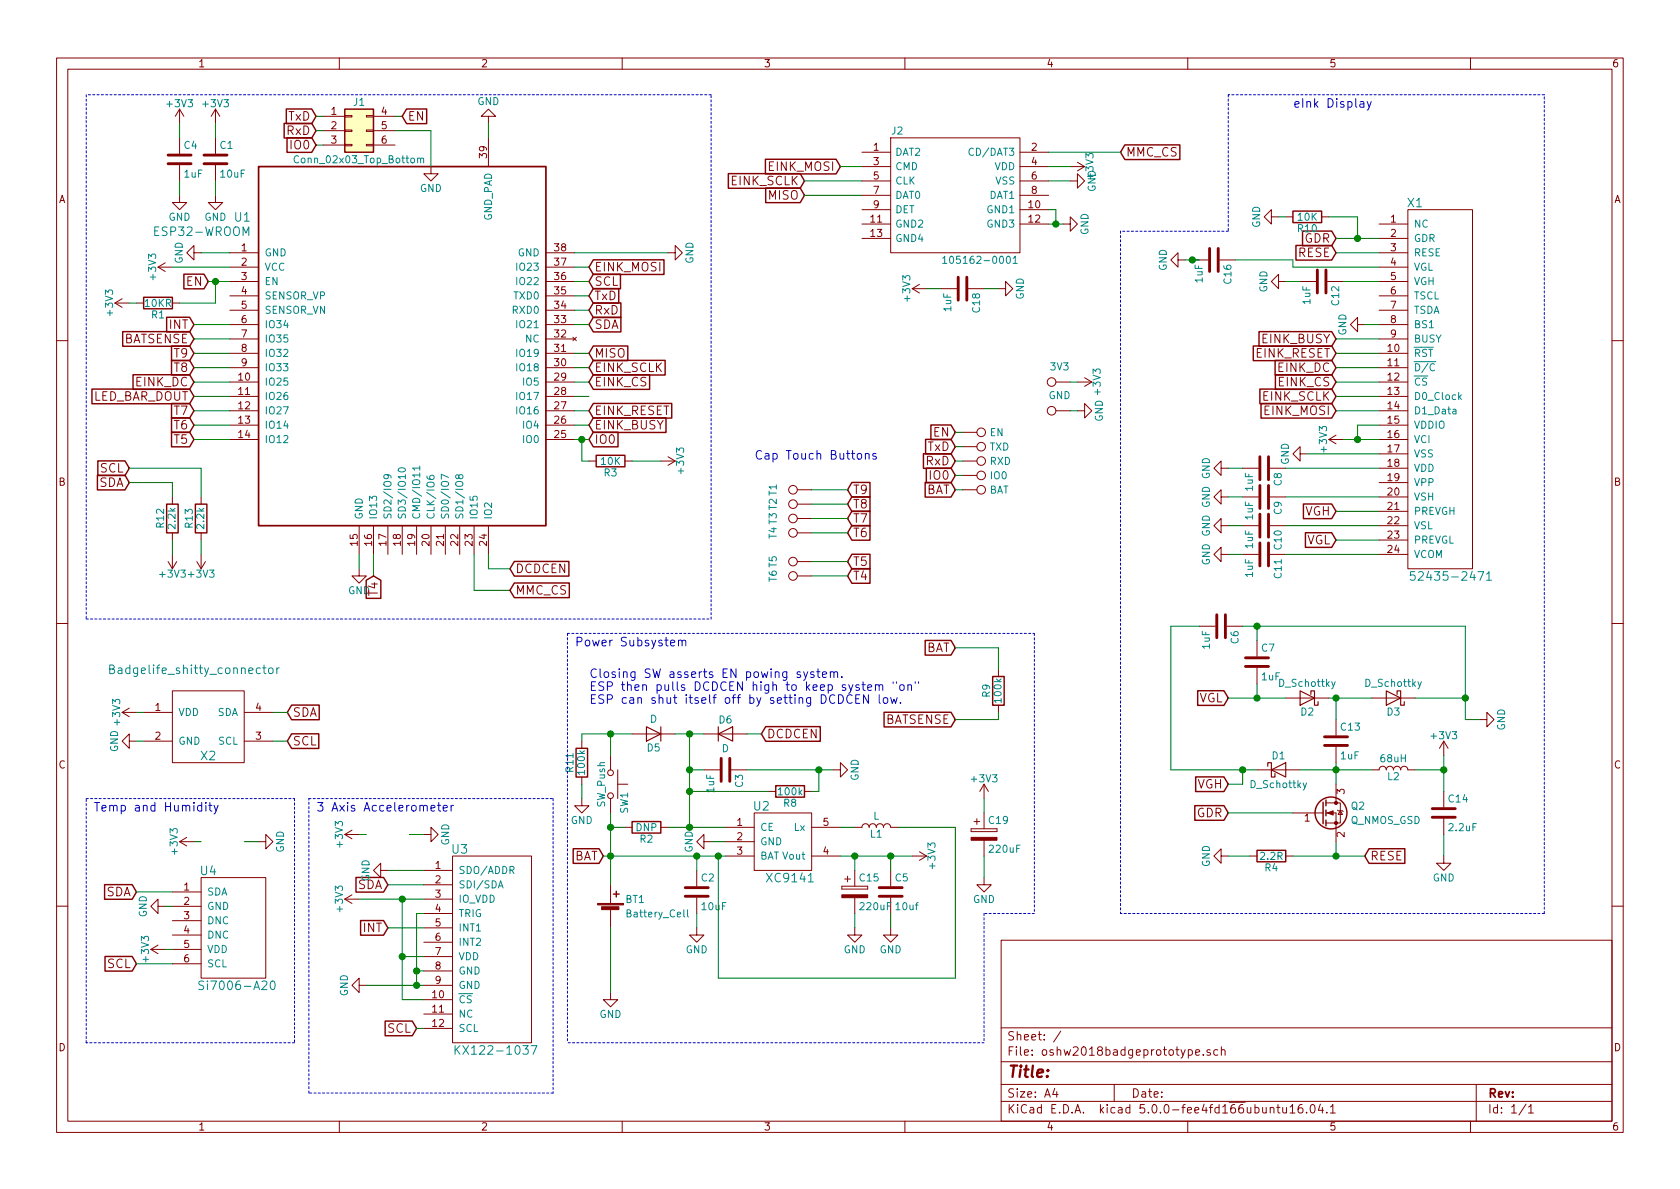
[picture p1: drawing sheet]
<svg xmlns="http://www.w3.org/2000/svg" width="297mm" height="210mm" viewBox="0 0 297 210" stroke-linecap="round" stroke-linejoin="round" font-family="sans-serif">
<g fill="none" stroke="#840000" stroke-width=".18">
<path d="M10 10.3h277v189.9h-277zM12 12.2h273v186.1h-273zM31.7 19.3v2.5M31.7 19.3l-.7 1.3M31.7 19.3l.8 1.3M38.1 19.3v2.5M38.1 19.3l-.8 1.3M38.1 19.3l.8 1.3M60 10.3v1.9M110 10.3v1.9M160 10.3v1.9M210 10.3v1.9"/>
<path d="M260 10.3v1.9M31.7 34.5v1.3h1.3l-1.3 1.3-1.2-1.3h1.2M31.7 24.4v2.8M31.7 29.2v2.8M38.1 34.5v1.3h1.3l-1.3 1.3-1.3-1.3h1.3M38.1 24.4v2.8M38.1 29.2v2.8M57.1 20.6h3.9M57.1 23.1h3.9M57.1 25.6h3.9M61 25.5h1.2v.3h-1.2zM61 23h1.2v.2h-1.2z"/>
<path d="M61 20.4h1.2v.3h-1.2zM64.8 25.5h1.2v.3h-1.2zM64.8 23h1.2v.2h-1.2zM64.8 20.4h1.2v.3h-1.2zM66 20.6h3.8M66 23.1h3.8M66 25.6h3.8M76.2 29.5v1.2h1.3l-1.3 1.3-1.3-1.3h1.3M86.4 20.6h1.2l-1.2-1.3-1.3 1.3h1.3v1.2M86.4 24.4v5.1M152.4 39.6h5.1M152.4 26.9h5.1"/>
<path d="M152.4 37.1h5.1M152.4 29.5h5.1M152.4 32h5.1M152.4 34.5h5.1M157.5 24.4h22.8v20.3h-22.8zM180.3 39.6h5.1M180.3 26.9h5.1M180.3 37.1h5.1M180.3 29.5h5.1M180.3 32h5.1M180.3 34.5h5.1M188 39.6h1.2v-1.3l1.3 1.3-1.3 1.3v-1.3"/>
<path d="M189.2 32h1.3v-1.3l1.3 1.3-1.3 1.3v-1.3M189.2 29.5h2.6M190.5 28.7l1.3 .8M191.8 29.5l-1.3 .7M224.8 38.3v-1.2l-1.3 1.2 1.3 1.3v-1.3h1.3M227.3 38.3h1.3M233.7 38.3h1.2M243.8 39.6h5.1M248.9 37.1h11.4v63.5h-11.4zM20.3 53.6h2.6M20.3 53.6l1.3 .8M21.6 52.8l-1.3 .8"/>
<path d="M24.1 53.6h1.3M27.9 47.2h2.6M27.9 47.2l1.3 .8M29.2 46.5l-1.3 .7M30.5 53.6h1.2M34.3 44.7v-1.3l-1.3 1.3 1.3 1.3v-1.3h1.3M40.6 44.7h5.1M40.6 47.2h5.1M40.6 49.8h5.1M40.6 59.9h5.1M40.6 57.4h5.1M40.6 54.9h5.1"/>
<path d="M40.6 52.3h5.1M96.5 44.7h5.1M96.5 47.2h5.1M96.5 49.8h5.1M96.5 59.9h5.1M96.5 57.4h5.1M96.5 54.9h5.1M96.5 52.3h5.1M101.3 59.6l.6 .6M101.9 59.6l-.6 .6M118.1 44.7h1.3v-1.3l1.2 1.3-1.2 1.3v-1.3M152.4 42.2h5.1"/>
<path d="M161.3 51h2.5M161.3 51l1.3 .8M162.6 50.3l-1.3 .7M166.4 51h2.8M171.2 51h2.8M176.5 51h1.3v-1.2l1.3 1.2-1.3 1.3v-1.3M208.3 46v-1.3l-1.3 1.3 1.3 1.2v-1.2h1.2M210.8 46h2.8M215.6 46h2.8M226.1 49.8v-1.3l-1.3 1.3 1.3 1.2v-1.2h1.2M229.9 49.8h2.8M234.7 49.8h2.8"/>
<path d="M240 57.4v-1.3l-1.2 1.3 1.2 1.3v-1.3h1.3M243.8 44.7h5.1M243.8 47.2h5.1M243.8 49.8h5.1M243.8 59.9h5.1M243.8 57.4h5.1M243.8 54.9h5.1M243.8 52.3h5.1M243.8 42.2h5.1M10 60.2h2M40.6 67.6h5.1M40.6 70.1h5.1"/>
<path d="M40.6 72.6h5.1M40.6 75.2h5.1M40.6 77.7h5.1M40.6 65h5.1M40.6 62.5h5.1M96.5 67.6h5.1M96.5 70.1h5.1M96.5 72.6h5.1M96.5 75.2h5.1M96.5 77.7h5.1M96.5 65h5.1M96.5 62.5h5.1"/>
<path d="M170.2 76.4h2.5M170.2 79h2.5M186.7 67.6h2.5M186.7 72.6h2.5M190.5 72.6h1.3v-1.2l1.2 1.2-1.2 1.3v-1.3M190.5 67.6h2.5M191.8 66.8l1.2 .8M193 67.6l-1.2 .7M234.9 77.7h2.6M234.9 77.7l1.3 .8M236.2 77l-1.3 .7M243.8 67.6h5.1"/>
<path d="M243.8 70.1h5.1M243.8 72.6h5.1M243.8 75.2h5.1M243.8 77.7h5.1M243.8 65h5.1M243.8 62.5h5.1M285 60.2h2M29.7 99.3l.8 1.3M30.5 87.9v1.2M30.5 94.2v1.3M30.5 98v2.6M31.2 99.3l-.7 1.3"/>
<path d="M34.8 99.3l.8 1.3M35.6 87.9v1.2M35.6 94.2v1.3M35.6 98v2.6M36.3 99.3l-.7 1.3M63.5 93v5M66 93v5M68.6 93v5M71.1 93v5M73.7 93v5M76.2 93v5M78.7 93v5"/>
<path d="M81.3 93v5M83.8 93v5M86.4 93v5M104.1 81.5h1.3M110.5 81.5h1.3M116.8 81.5h2.6M118.1 80.8l1.3 .7M119.4 81.5l-1.3 .8M141 86.6h2.5M141 89.1h2.5M141 94.2h2.5M141 99.3h2.5"/>
<path d="M141 91.7h2.5M170.2 81.5h2.5M170.2 86.6h2.5M170.2 84.1h2.5M215.9 82.8v-1.3l-1.3 1.3 1.3 1.3v-1.3h1.3M215.9 87.9v-1.3l-1.3 1.3 1.3 1.2v-1.2h1.3M215.9 93v-1.3l-1.3 1.3 1.3 1.2v-1.2h1.3M215.9 98v-1.2l-1.3 1.2 1.3 1.3v-1.3h1.3M219.7 82.8h2.8M219.7 87.9h2.8M219.7 93h2.8M219.7 98h2.8"/>
<path d="M224.5 82.8h2.8M224.5 87.9h2.8M224.5 93h2.8M224.5 98h2.8M229.9 80.3v-1.3l-1.3 1.3 1.3 1.2v-1.2h1.2M243.8 80.3h5.1M243.8 82.8h5.1M243.8 85.3h5.1M243.8 87.9h5.1M243.8 90.4h5.1M243.8 93h5.1M243.8 95.5h5.1"/>
<path d="M243.8 98h5.1M10 110.3h2M63.5 100.6v1.2h1.3l-1.3 1.3-1.3-1.3h1.3M141 101.8h2.5M176.5 118.4v1.2M212.1 110.7h2.8M216.9 110.7h2.8M222.2 113.3v2.8M222.2 118.1v2.8M285 110.3h2M21.6 126h2.5M21.6 126l1.3 .7"/>
<path d="M22.9 131.1v-1.3l-1.3 1.3 1.3 1.2v-1.2h1.2M22.9 125.2l-1.3 .8M25.4 126h5.1M25.4 131.1h5.1M30.5 122.2h12.7v12.7h-12.7zM43.2 126h5.1M43.2 131.1h5.1M102.9 131.1v1.2M102.9 137.4v1.3M107.9 133.6v2.5M109.2 138.7h1.8M109.2 136.1v5.1"/>
<path d="M111.8 129.8h7.6M124.5 136.1h2.8M124.5 129.8h7.6M129.3 136.1h2.8M135.9 139.9h1.3M142.2 139.9h1.3M147.3 136.1h1.3v-1.2l1.3 1.2-1.3 1.3v-1.3M174 138.7v2.5M174 138.7l-.8 1.2M174 138.7l.8 1.2M176.5 124.7v1.3M222.2 136.1h7.7"/>
<path d="M227.3 123.4h7.6M236.2 127.2v2.8M236.2 132.1v2.8M236.2 138.7v3.3M242.6 136.1h1.2a.63 .63 0 0 1 .7-.6 .63 .63 0 0 1 .6 .6 .63 .63 0 0 1 .6-.6 .63 .63 0 0 1 .7 .6 .63 .63 0 0 1 .6-.6 .63 .63 0 0 1 .6 .6 .63 .63 0 0 1 .7-.6 .63 .63 0 0 1 .6 .6h1.3M242.6 123.4h7.6M255.3 131.1v2.5M255.3 139.9v2.8M255.3 131.1l-.8 1.2M255.3 131.1l.7 1.2M261.6 127.2h1.3v-1.2l1.3 1.2-1.3 1.3v-1.3M30.5 157.7h5.1"/>
<path d="M31.7 148.8h2.6M31.7 148.8l1.3 .8M33 148.1l-1.3 .7M35.6 155.2h11.4v17.8h-11.4zM45.7 148.8h1.3v-1.2l1.3 1.2-1.3 1.3v-1.3M61 159h2.5M61 159l1.2 .8M61 147.6l1.2 .7M61 147.6h2.5M62.2 158.2l-1.2 .8M62.2 146.8l-1.2 .8M67.3 153.9v-1.3l-1.3 1.3 1.3 1.3v-1.3h1.3"/>
<path d="M74.9 147.6h1.3v-1.3l1.3 1.3-1.3 1.2v-1.2M74.9 153.9h5.1M74.9 156.5h5.1M74.9 159h5.1M80 151.4h14v33h-14zM102.9 141.2v1.3h1.2l-1.2 1.3-1.3-1.3h1.3M107.9 141.2v2.6M107.9 156.5v3.3M110.5 146.3h1.3M116.8 146.3h1.3M123.2 153.9v2.8M123.2 158.7v2.8"/>
<path d="M124.5 148.8v-1.2l-1.3 1.2 1.3 1.3v-1.3h1.2M128.3 146.3h5M128.3 148.8h5M128.3 151.4h5M133.3 143.8h10.2v10.1h-10.2zM143.5 146.3h5.1M143.5 151.4h5.1M148.8 156.7v.5zM148.8 157.2h4.6zM148.8 156.7h4.6zM149.4 155.4h1M149.9 154.9v1.1"/>
<path d="M151.1 146.3h1.3a.63 .63 0 0 1 .6-.6 .63 .63 0 0 1 .7 .6 .63 .63 0 0 1 .6-.6 .63 .63 0 0 1 .6 .6 .63 .63 0 0 1 .7-.6 .63 .63 0 0 1 .6 .6 .63 .63 0 0 1 .6-.6 .63 .63 0 0 1 .7 .6h1.2M151.1 153.9v2.8M151.1 158.7v2.8M153.4 156.7v.5zM157.5 153.9v2.8M157.5 158.7v2.8M161.3 151.4h2.5M162.6 150.6l1.2 .8M163.8 151.4l-1.2 .7M171.7 146.6v.5zM171.7 147.1h4.6zM171.7 146.6h4.6z"/>
<path d="M172.2 145.3h1M172.7 144.8v1M174 155.2v1.3h1.3l-1.3 1.2-1.3-1.2h1.3M174 143.8v2.8M174 148.6v2.8M176.3 146.6v.5zM215.9 151.4v-1.3l-1.3 1.3 1.3 1.2v-1.2h1.3M221 151.4h1.2M227.3 151.4h1.3M228.6 143.8h5.1M233.7 143.8h.2M234.4 143.8h1.8v5"/>
<path d="M234.4 142h1.8M236.2 142h.8v3.5h-2.6M236.5 143.3l.1 .1h.8l.1 .1M237 143.4l.4 .6h-.8zM255.3 151.4v1.2h1.2l-1.2 1.3-1.3-1.3h1.3M255.3 144.8v2.8M10 160.2h2M26.7 167.9h2.5M26.7 167.9l1.2 .8M27.9 160.3v-1.3l-1.2 1.3 1.2 1.2v-1.2h1.3M27.9 167.1l-1.2 .8M30.5 160.3h5.1"/>
<path d="M30.5 162.8h5.1M30.5 165.3h5.1M30.5 167.9h5.1M30.5 170.4h5.1M63.5 174.2v-1.2l-1.3 1.2 1.3 1.3v-1.3h1.3M74.9 176.8h5.1M74.9 179.3h5.1M74.9 161.5h5.1M74.9 164.1h5.1M74.9 166.6h5.1M74.9 169.2h5.1M74.9 171.7h5.1"/>
<path d="M74.9 174.2h5.1M107.9 175.5v1.3h1.3l-1.3 1.2-1.2-1.2h1.2M107.9 160.8v3.3M123.2 164.1v1.2h1.3l-1.3 1.3-1.3-1.3h1.3M151.1 164.1v1.2h1.3l-1.3 1.3-1.2-1.3h1.2M157.5 164.1v1.2h1.2l-1.2 1.3-1.3-1.3h1.3M177 166.3h108v32h-108zM285 160.2h2M60 198.3v1.9M74.9 181.9h5.1M110 198.3v1.9M160 198.3v1.9"/>
<path d="M177 194.8h108M177 191.8h108M177 187.8h108M177 181.8h108M186.5 192.5l-.4 1h1M186.8 193v1M187.6 182.3l-1.3 2M197 191.8v3M210 198.3v1.9M211.4 186.1l.7-.1-.1-.3-.4-.1-.2 .2 .1 .7h.5M212.8 186.5v.1M214 185.7a.37 .37 0 0 0-.6 .1l.1 .2 .5 .2v.1l-.2 .3-.4-.1"/>
<path d="M215.3 185.7l-.4-.1-.3 .3 .1 .6 .2 .1 .4-.1M216 185.7a.37 .37 0 0 1 .6 .1v.8M216 185.1v1.5M224.6 196l.1-.1a.37 .37 0 0 1 .5 .1v.8M225.7 195.8h.6M226 195.3v1.3l.3 .2M226.8 195.8v.8a.39 .39 0 0 0 .7 .1M227.5 195.8v1M228.1 195.8l.4-.5v1.5M228.1 196.8h.9M230.2 195.3a.59 .59 0 0 0-.7 .7l.1 .7 .2 .1 .5-.1 .1-.5-.2-.2-.4-.1-.3 .3M231 196.7v.1"/>
<path d="M231.8 195.5l.4-.2a.94 .94 0 0 1 0 1.5 .79 .79 0 0 1-.4-1.3zM233.5 195.2l-.4 1.1h.9M233.8 195.8v1M234.6 196.7v.1M235.2 195.8l.5-.5v1.5M235.2 196.8h.9M260 198.3v1.9M261 191.8v6.5M269.8 195.2l-1.2 2M270.3 195.8l.4-.5v1.5M270.3 196.8h.8"/>
<circle cx="173.5" cy="79" r=".76"/>
<circle cx="173.5" cy="76.4" r=".76"/>
<circle cx="185.9" cy="72.6" r=".76"/>
<circle cx="185.9" cy="67.6" r=".76"/>
<circle cx="140.2" cy="89.1" r=".76"/>
<circle cx="140.2" cy="86.6" r=".76"/>
<circle cx="140.2" cy="91.7" r=".76"/>
<circle cx="140.2" cy="94.2" r=".76"/>
<circle cx="140.2" cy="99.3" r=".76"/>
<circle cx="173.5" cy="86.6" r=".76"/>
<circle cx="173.5" cy="81.5" r=".76"/>
<circle cx="173.5" cy="84.1" r=".76"/>
<circle cx="140.2" cy="101.8" r=".76"/>
<circle cx="108" cy="136.6" r=".51"/>
<circle cx="108" cy="140.7" r=".51"/>
</g>
<path d="M45.7 29.5h50.8v63.5h-50.8z" fill="none" stroke="#840000" stroke-width=".3"/>
<g fill="none" stroke="#008484" stroke-width=".18">
<path d="M52.8 27.7a.6 .6 0 0 0-.8 .4 .6 .6 0 0 0 .6 .7l.2-.1M73.8 28.1l.2-.1h.3l.1 .8M73.8 28v.8M74.4 28.1l.1-.1h.4v.8M172.1 26.3a.6 .6 0 0 0-.8 .5 .6 .6 0 0 0 .6 .7l.2-.1M166.7 45.7l.3-.4v1.3M166.7 46.6h.7M179.1 45.7l.4-.4v1.3M179.1 46.6h.8M252.6 64h1.3M253.6 64.4a.6 .6 0 0 0-.8 .5 .6 .6 0 0 0 .6 .7l.2-.1M258 70.2l.4 .5"/>
<path d="M258.4 69.8l-.5 .5M68.4 83.9l.3 .3v.2l-.3 .3-.4-.1-.1-.2v-.2l.2-.3a.97 .97 0 0 1 1 .3v.3M70.5 82.9a.83 .83 0 0 1 1.2 .1 .67 .67 0 0 1-.7 .5 .67 .67 0 0 1-.6-.5zM74.2 82.8h-1.3l.4 .4M74.2 82.4v.8M75.5 84.2l.1 .4 .4 .2 .6-.1 .2-.2-.1-.3-.2-.2-.5 .2v.3l.2 .3M79.3 84.4l-1.3-.5v.8M81.1 84.2l.3-.3h.2l.2 .3v.3l-.4 .2-.2-.2-.2-.5h-.4v.4l.1 .2h.3l.1-.2M19.4 118.3h.5l.2-.1 .1-.3-.3-.3h-.5v1.5h.6l.3-.3a.41 .41 0 0 0-.4-.5M46.5 118.1h.5M46.7 117.6v1.3l.3 .2M47.5 118.2l.3-.1 .4 .1 .1 .6-.2 .2-.3 .1-.3-.1z"/>
<path d="M48.9 118.1v1M49.4 118.1l-.3 .1-.2 .2M250.1 101.1h-.7v.7l.2-.1h.5l.1 .2-.1 .6-.2 .1h-.3l-.2-.1M262.8 101.5l.5-.4v1.5M262.8 102.6h.9M231 138.4l-.4 1.2-.2 .1M236.1 120.5l-.5 1.2-.1 .1M251.3 120.5l-.4 1.2-.2 .1M88.1 157l.4-1.3 .5 1.3M88.2 156.7h.6M36 173.6l-.6-.1-.2 .1v.5l.7 .2 .1 .4-.3 .3-.5-.1M47.9 173.6l.4-.1a.97 .97 0 0 1 0 1.5 .84 .84 0 0 1-.4-1.4z"/>
<path d="M121.6 160.9v1.1l.1 .1M80.5 184.9v1.5M80.7 185.5l.6 .9M81.3 184.9l-.8 .9M93.9 184.9h1l-.6 1.5"/>
</g>
<g fill="none" stroke="#840000" stroke-width=".25">
<path d="M50.6 19.3h4.5l.8 1.3-.8 1.3h-4.5zM61 19.3h5v7.6h-5zM71.9 19.3h3.5v2.6h-3.5l-.8-1.3zM50.2 21.8h4.9l.8 1.3-.8 1.3h-4.9zM50.7 24.4h4.4l.8 1.2-.8 1.3h-4.4zM128.8 30.7h12.7l.7 1.3-.7 1.3h-12.7zM135.3 28.2h12.5l.8 1.3-.8 1.3h-12.5zM135.4 33.2h6.1l.7 1.3-.7 1.3h-6.1zM198.9 25.6h9.7v2.6h-9.7l-.8-1.3zM228.6 37.3h5.1v2.1h-5.1zM21.7 58.6h11.8l.8 1.3-.8 1.3h-11.8zM25.4 52.6h5.1v2h-5.1z"/>
<path d="M29.5 56.1h4l.8 1.3-.8 1.3h-4zM32.5 48.5h3.6l.7 1.3-.7 1.3h-3.6zM104.9 45.9h12.5v2.6h-12.5l-.8-1.3zM104.9 51h4.5v2.6h-4.5l-.8-1.3zM104.9 53.6h4.9v2.6h-4.9l-.8-1.3zM104.9 48.5h4.8v2.6h-4.8l-.8-1.3zM104.9 56.1h4.9v2.6h-4.9l-.8-1.3zM222.6 58.6h12.9l.7 1.3-.7 1.3h-12.9zM229.1 43.4h6.4l.7 1.3-.7 1.3h-6.4zM230.3 40.9h5.2l.7 1.3-.7 1.3h-5.2zM16.3 68.8h17.2l.8 1.3-.8 1.3h-17.2zM23.5 66.3h10l.8 1.3-.8 1.3h-10z"/>
<path d="M30.3 61.2h3.2l.8 1.3-.8 1.3h-3.2zM30.3 63.7h3.2l.8 1.3-.8 1.3h-3.2zM30.3 71.3h3.2l.8 1.3-.8 1.3h-3.2zM30.3 73.9h3.2l.8 1.3-.8 1.3h-3.2zM30.3 76.4h3.2l.8 1.3-.8 1.3h-3.2zM104.9 73.9h12.9v2.6h-12.9l-.8-1.3zM104.9 71.3h13.9v2.6h-13.9l-.8-1.3zM104.9 66.3h10v2.6h-10l-.8-1.3zM104.9 63.7h12.7v2.6h-12.7l-.8-1.3zM104.9 76.4h4.4v2.6h-4.4l-.8-1.3zM104.9 61.2h6.1v2.6h-6.1l-.8-1.3zM163.7 77.7h4.4l.8 1.3-.8 1.3h-4.4z"/>
<path d="M164.6 75.2h3.5l.8 1.2-.8 1.3h-3.5zM221.6 61.2h13.9l.7 1.3-.7 1.3h-13.9zM222.8 68.8h12.7l.7 1.3-.7 1.3h-12.7zM223 71.3h12.5l.7 1.3-.7 1.3h-12.5zM225.5 63.7h10l.7 1.3-.7 1.3h-10zM225.5 66.3h10l.7 1.3-.7 1.3h-10zM17.2 84h4.9l.8 1.3-.8 1.3h-4.9zM17.3 81.5h4.8l.8 1.3-.8 1.3h-4.8zM29.5 89.1h2v5.1h-2zM34.5 89.1h2.1v5.1h-2.1zM90.9 99.3h9.7v2.6h-9.7l-.7-1.3zM105.4 80.5h5.1v2h-5.1z"/>
<path d="M150.6 85.3h3.2v2.6h-3.2l-.7-1.3zM150.6 87.9h3.2v2.5h-3.2l-.7-1.3zM150.6 90.4h3.2v2.6h-3.2l-.7-1.3zM150.6 92.9h3.2v2.6h-3.2l-.7-1.3zM150.6 98h3.2v2.6h-3.2l-.7-1.3zM163.3 80.2h4.8l.8 1.3-.8 1.3h-4.8zM163.6 85.3h4.5l.8 1.3-.8 1.3h-4.5zM163.8 82.8h4.3l.8 1.3-.8 1.3h-4.3zM230.5 89.1h5l.7 1.3-.7 1.3h-5zM230.8 94.2h4.7l.7 1.3-.7 1.3h-4.7zM64.7 102.6l1.3-.8 1.3 .8v3.2h-2.6zM90.9 103.1h9.8v2.6h-9.8l-.7-1.3z"/>
<path d="M150.6 100.6h3.2v2.5h-3.2l-.7-1.3zM163.6 113.3h4.5l.8 1.2-.8 1.3h-4.5zM175.5 119.6h2v5.1h-2zM51.6 124.7h4.8v2.6h-4.8l-.8-1.3zM51.6 129.8h4.8v2.6h-4.8l-.8-1.3zM101.9 132.3h2v5.1h-2zM135.4 128.5h9.6v2.6h-9.6l-.8-1.3zM137.2 138.9h5v2.1h-5zM156.3 126h11.8l.8 1.2-.8 1.3h-11.8zM211.4 137.4h5l.8 1.3-.8 1.3h-5zM211.8 122.1h4.6l.8 1.3-.8 1.3h-4.6zM18.5 156.4h4.9l.7 1.3-.7 1.3h-4.9z"/>
<path d="M62.9 155.2h4.9l.8 1.3-.8 1.3h-4.9zM101.3 150.1h4.6l.8 1.3-.8 1.3h-4.6zM108.5 158.1h1M109 157.6v1M111.8 145.3h5v2h-5zM211.3 142.5h5.1l.8 1.3-.8 1.3h-5.1zM222.2 150.4h5.1v2h-5.1zM233.9 141.9v3.8M234.4 141.5v1M234.4 143.3v1M234.4 145v1M242.1 150.1h6.3v2.6h-6.3l-.8-1.3z"/>
<path d="M18.6 169.1h4.8l.7 1.3-.7 1.3h-4.8zM63.8 162.8h4l.8 1.3-.8 1.3h-4zM68.1 180.6h4.8l.8 1.3-.8 1.3h-4.8z"/>
<circle cx="235.3" cy="143.8" r="2.82"/>
</g>
<g fill="none" stroke="#840000" stroke-width=".51">
<path d="M29.7 29h4.1M29.7 27.4h4.1M36.1 29h4M36.1 27.4h4M169.4 49v4.1M170.9 49v4.1M213.9 43.9v4.1M215.4 43.9v4.1M232.9 47.7v4.1M234.4 47.7v4.1M222.8 80.8v4M222.8 85.8v4.1"/>
<path d="M222.8 90.9v4.1M222.8 96v4.1M224.3 80.8v4M224.3 85.8v4.1M224.3 90.9v4.1M224.3 96v4.1M215.1 108.7v4.1M216.7 108.7v4.1M220.2 117.9h4.1M220.2 116.3h4.1M127.5 134.1v4.1M129 134.1v4.1"/>
<path d="M234.2 131.8h4.1M234.2 130.3h4.1M121.2 158.5h4M121.2 157h4M155.4 158.5h4.1M155.4 157h4.1M253.2 144.5h4.1M253.2 143h4.1"/>
</g>
<path d="M114.3 128.5l2.5 1.3-2.5 1.3zM116.8 128.5v2.6M127 129.8l2.5-1.3v2.6zM127 128.5v2.6M224.2 135.5v-.6h.6v2.5h.6v-.6M224.8 136.1l2.5-1.2v2.5zM229.9 122.2l2.5 1.2-2.5 1.3zM231.8 122.8v-.6h.6v2.5h.6v-.6M245.1 122.2l2.5 1.2-2.5 1.3zM247 122.8v-.6h.6v2.5h.7v-.6" fill="none" stroke="#840000" stroke-width=".2"/>
<g fill="none" stroke="#0000c2" stroke-width=".18">
<path d="M240.5 18h.6v1M241.1 18.3l-.5 .1a.3 .3 0 0 0-.2 .3 .3 .3 0 0 0 .2 .3l.5-.1M241.7 18l.4 1M242.4 18l-.5 1.3-.2 .2M151.6 80.3l.2-.1 .5 .1v.6l-.1 .2-.4 .1-.2-.2zM153 80.3h.1a.37 .37 0 0 1 .6 .1v.8M153 80.2v1M154.9 80.3l-.4-.1-.2 .2 .1 .2 .5 .2v.3h-.6M120 113.3l.2-.1 .3 .1 .1 .9M120 113.2v1M120.6 113.4a.36 .36 0 0 1 .3-.2 .36 .36 0 0 1 .4 .2v.8M142.1 118.8l.3 1"/>
<path d="M142.8 118.8l-.5 1.4-.2 .1M143.9 118.9l-.4-.1-.2 .2 .1 .2 .5 .2v.3h-.6M144.4 118.8h.6M144.6 118.3v1.3l.4 .2M145.4 119.3l.8-.2-.1-.2-.5-.1-.2 .2 .1 .7h.6M146.8 118.9l.2-.1 .4 .1v.9M146.8 118.8v1M147.4 119l.3-.2 .3 .1 .1 .9M148.8 119.7v.1M150.6 123a.62 .62 0 0 0-.7 0 .62 .62 0 0 0-.2 .7 .56 .56 0 0 0 .3 .6 .56 .56 0 0 0 .6-.1M151.3 123.6h.5M152 122.9h-.7v1.5h.7"/>
<path d="M152.4 121.1h.6M152.6 120.6v1.3l.1 .1 .3 .1M153.4 121.6l.7-.2v-.2l-.5-.1-.2 .2 .1 .7h.6M153.5 122.9v1.5l-.8-1.5v1.5M154.8 121.2h.1a.37 .37 0 0 1 .5 .1v.8M154.8 121.1v1M155.4 121.3l.3-.2 .3 .1 .1 .9M155.4 122.9v1.2l.3 .3M156.2 123.5l.3-.1 .4 .1 .1 .6-.2 .2-.3 .1-.3-.2zM157.5 123.4l.3 1 .3-.8 .2 .8 .3-1M157.9 120.6v.2M158.5 120.6v.2"/>
<path d="M159.1 121.2l.3-.1 .4 .1 .1 .6-.2 .2-.3 .1-.3-.2zM159.2 124.2v.2M160.5 121.2l.2-.1 .4 .1 .1 .9M160.5 121.1v1M161.8 120.6v.2M162.4 120.6v.2M35.7 142.5l-.5-.1-.2 .1v.8a.48 .48 0 0 0 .7 .1M35.7 141.9v1.5M36.4 141.9v.1M36.4 142.4v1M36.9 142.4h.6M37.1 141.9v1.3l.4 .2"/>
<path d="M37.8 142.4l.4 1M38.6 142.4l-.6 1.4-.2 .1M76.2 142.9l.7-.1-.1-.3-.4-.1-.2 .2 .1 .8h.5M77.3 142.4h.6M77.6 141.9v1.3l.3 .2M78.4 142.9l.7-.1-.1-.3-.4-.1-.2 .2v.8h.6M79.8 142.4v1M80.2 142.4l-.3 .1-.1 .2"/>
</g>
<g fill="#840000" stroke="#840000" stroke-width=".18">
<path d="M148.8 158.2h4.6v.5h-4.6z"/>
<path d="M234.7 143.8l1-.4v.7z"/>
<path d="M105.7 159.8h4.5v.2h-4.5z"/>
<path d="M106.4 160.3h3v.6h-3z"/>
<path d="M171.7 148.1h4.6v.5h-4.6z"/>
<circle cx="236.2" cy="145.5" r=".28"/>
<circle cx="236.2" cy="142" r=".28"/>
</g>
<path d="M61 19.3h5v7.6h-5z" fill="#ffffc2" stroke="#ffffc2" stroke-width=".18"/>
<g fill="none" stroke="#008400" stroke-width=".18">
<path d="M31.7 21.8v2.6M31.7 32v2.5M38.1 21.8v2.6M38.1 32v2.5M55.9 23.1h1.2M55.9 20.6h1.2M55.9 25.6h1.2M69.8 23.1h6.4v6.4M69.8 20.6h1.3M86.4 21.8v2.6M142.2 32h10.2M142.2 34.5h10.2"/>
<path d="M148.6 29.5h3.8M185.4 32h3.8M185.4 29.5h3.8M185.4 37.1h1.3v2.5M185.4 39.6h2.6M185.4 26.9h12.7M226.1 38.3h1.2M234.9 38.3h5.1v3.9M22.9 53.6h1.2M30.5 47.2h10.1M34.3 57.4h6.3M34.3 59.9h6.3"/>
<path d="M35.6 44.7h5M36.8 49.8h3.8M38.1 49.8v3.8h-6.4M101.6 57.4h2.5M101.6 49.8h2.5M101.6 44.7h16.5M101.6 47.2h2.5M101.6 54.9h2.5M101.6 52.3h2.5M163.8 51h2.6M174 51h2.5M209.5 46h2.6"/>
<path d="M218.4 46h10.2v1.2h15.2M227.3 49.8h2.6M236.2 42.2h7.6M236.2 44.7h7.6M236.2 59.9h7.6M237.5 49.8h6.3M241.3 57.4h2.5M34.3 77.7h6.3M34.3 75.2h6.3M34.3 62.5h6.3M34.3 65h6.3M34.3 67.6h6.3"/>
<path d="M34.3 70.1h6.3M34.3 72.6h6.3M101.6 77.7h2.5M101.6 75.2h2.5M101.6 62.5h2.5M101.6 65h2.5M101.6 67.6h2.5M101.6 70.1h2.5M101.6 72.6h2.5M102.9 77.7v3.8h1.2M168.9 76.4h1.3M168.9 79h1.3"/>
<path d="M189.2 67.6h1.3M189.2 72.6h1.3M236.2 62.5h7.6M236.2 65h7.6M236.2 67.6h7.6M236.2 70.1h7.6M236.2 72.6h7.6M237.5 77.7h6.3M243.8 75.2h-3.8v2.5M22.9 82.8h12.7v5.1M22.9 85.3h7.6v2.6M30.5 95.5v2.5"/>
<path d="M35.6 95.5v2.5M63.5 98v2.6M66 98v3.8M83.8 98v6.4h6.4M86.4 98v2.6h3.8M111.8 81.5h5M143.5 86.6h6.4M143.5 89.1h6.4M143.5 91.7h6.4M143.5 94.2h6.4M143.5 99.3h6.4M168.9 81.5h1.3"/>
<path d="M168.9 86.6h1.3M168.9 84.1h1.3M217.2 82.8h2.5M217.2 87.9h2.5M217.2 93h2.5M217.2 98h2.5M227.3 82.8h16.5M227.3 87.9h16.5M227.3 93h16.5M227.3 98h16.5M231.1 80.3h12.7M236.2 95.5h7.6"/>
<path d="M236.2 90.4h7.6M143.5 101.8h6.4M168.9 114.5h7.6v3.9M212.1 110.7h-5.1v25.4h15.2M219.7 110.7h39.4v16.5h2.5M222.2 110.7v2.6M24.1 131.1h1.3M24.1 126h1.3M48.3 131.1h2.5M48.3 126h2.5M102.9 138.7v2.5M107.9 129.8v3.8"/>
<path d="M111.8 129.8h-8.9v1.3M119.4 129.8h5.1M121.9 136.1h2.6M121.9 129.8v16.5M121.9 139.9h14M132.1 136.1h15.2M132.1 129.8h2.5M144.8 136.1v3.8h-1.3M176.5 126v1.2h-7.6M217.2 123.4h10.1M219.7 136.1v2.6h-2.5M222.2 120.9v2.5"/>
<path d="M229.9 136.1h12.7M234.9 123.4h7.7M236.2 123.4v3.8M236.2 134.9v3.8M250.2 123.4h8.9M250.2 136.1h5.1M255.3 133.6v6.3M24.1 157.7h6.4M34.3 148.8h1.3M43.2 148.8h2.5M63.5 159h11.4M63.5 147.6h1.3"/>
<path d="M68.6 156.5h6.3M68.6 153.9h6.3M71.1 159v17.8h3.8M72.4 147.6h2.5M106.7 151.4h21.6M107.9 146.3h2.6M107.9 143.8v12.7M118.1 146.3h10.2M123.2 151.4v2.5M125.7 148.8h2.6M148.6 151.4h12.7M148.6 146.3h2.5"/>
<path d="M151.1 151.4v2.5M157.5 151.4v2.5M158.7 146.3h10.2v26.7h-41.9v-21.6M174 141.2v2.6M174 151.4v3.8M217.2 151.4h3.8M217.2 143.8h11.4M228.6 151.4h12.7M236.2 148.8v2.6M255.3 147.6v3.8M24.1 170.4h6.4M29.2 160.3h1.3"/>
<path d="M29.2 167.9h1.3M64.8 174.2h10.1M68.6 164.1h6.3M71.1 169.2h3.8M73.7 171.7h1.2M74.9 161.5h-1.2v12.7M107.9 164.1v11.4M123.2 161.5v2.6M151.1 161.5v2.6M157.5 161.5v2.6M73.7 181.9h1.2"/>
</g>
<g fill="#008400" stroke="#008400" stroke-width=".25">
<circle cx="240" cy="77.7" r=".51"/>
<circle cx="222.3" cy="110.7" r=".51"/>
<circle cx="259.1" cy="123.4" r=".51"/>
<circle cx="236.2" cy="123.4" r=".51"/>
<circle cx="236.2" cy="136.1" r=".51"/>
<circle cx="222.3" cy="123.4" r=".51"/>
<circle cx="219.7" cy="136.1" r=".51"/>
<circle cx="255.3" cy="136.1" r=".51"/>
<circle cx="108" cy="151.4" r=".51"/>
<circle cx="127" cy="151.4" r=".51"/>
<circle cx="123.2" cy="151.4" r=".51"/>
<circle cx="151.1" cy="151.4" r=".51"/>
<circle cx="157.5" cy="151.4" r=".51"/>
<circle cx="108" cy="146.3" r=".51"/>
<circle cx="121.9" cy="146.3" r=".51"/>
<circle cx="121.9" cy="136.1" r=".51"/>
<circle cx="38.1" cy="49.8" r=".51"/>
<circle cx="102.9" cy="77.7" r=".51"/>
<circle cx="121.9" cy="129.8" r=".51"/>
<circle cx="144.8" cy="136.1" r=".51"/>
<circle cx="121.9" cy="139.9" r=".51"/>
<circle cx="73.7" cy="174.2" r=".51"/>
<circle cx="71.1" cy="159" r=".51"/>
<circle cx="73.7" cy="171.7" r=".51"/>
<circle cx="108" cy="129.8" r=".51"/>
<circle cx="236.2" cy="151.4" r=".51"/>
<circle cx="186.7" cy="39.6" r=".51"/>
<circle cx="71.1" cy="169.2" r=".51"/>
<circle cx="240" cy="42.2" r=".51"/>
<circle cx="210.8" cy="46" r=".51"/>
</g>
<g fill="none" stroke="#0000c2" stroke-width=".18" stroke-dasharray=".4 .4">
<path d="M15.2 16.8v92.7M125.7 16.8h-110.5M217.2 16.8v24.1M273 16.8h-55.8M198.1 40.9v120.6M217.2 40.9h-19.1M15.2 109.5h110.5M100.3 112v72.4M100.3 112h82.6M125.7 109.5v-92.7M182.9 112v49.5M15.2 141.2h36.9"/>
<path d="M52.1 141.2v43.2M54.6 141.2h43.2M97.8 141.2v52.1M174 161.5v22.9M182.9 161.5h-8.9M273 161.5v-144.7M273 161.5h-74.9M15.2 184.4v-43.2M52.1 184.4h-36.9M54.6 193.3v-52.1M97.8 193.3h-43.2M174 184.4h-73.7"/>
</g>
<text font-size="2.8" fill="#840000" x="178" y="190.5">Title:</text>
<g font-size="2.1" fill="#840000">
<text x="50.7" y="23.9">RxD</text>
<text x="51" y="21.3">TxD</text>
<text x="72" y="21.3">EN</text>
<text x="51.5" y="26.4">IO0</text>
<text x="199" y="27.7">MMC_CS</text>
<text x="129.3" y="32.8">EINK_SCLK</text>
<text x="135.9" y="35.3">MISO</text>
<text x="136" y="30.2">EINK_MOSI</text>
<text x="229.5" y="45.5">RESE</text>
<text x="230.6" y="42.9">GDR</text>
<text x="33" y="50.5">EN</text>
<text x="105.1" y="48">EINK_MOSI</text>
<text x="105.1" y="53.1">TxD</text>
<text x="105.1" y="50.5">SCL</text>
<text x="29.9" y="58.2">INT</text>
<text x="105.1" y="55.6">RxD</text>
<text x="105.1" y="58.2">SDA</text>
<text x="21.8" y="60.7">BATSENSE</text>
<text x="30.9" y="63.2">T9</text>
<text x="30.9" y="65.8">T8</text>
<text x="105.1" y="65.8">EINK_SCLK</text>
<text x="105.1" y="63.2">MISO</text>
<text x="222" y="63.2">EINK_RESET</text>
<text x="223.2" y="60.7">EINK_BUSY</text>
<text x="226" y="65.8">EINK_DC</text>
<text x="16.2" y="70.9">LED_BAR_DOUT</text>
<text x="24.1" y="68.3">EINK_DC</text>
<text x="105.1" y="68.3">EINK_CS</text>
<text x="223.3" y="70.9">EINK_SCLK</text>
<text x="226.1" y="68.3">EINK_CS</text>
<text x="30.9" y="73.4">T7</text>
<text x="30.9" y="75.9">T6</text>
<text x="105.1" y="75.9">EINK_BUSY</text>
<text x="105.1" y="73.4">EINK_RESET</text>
<text x="165" y="77.2">EN</text>
<text x="223.6" y="73.4">EINK_MOSI</text>
<text x="17.7" y="83.6">SCL</text>
<text x="30.9" y="78.5">T5</text>
<text x="105.1" y="78.5">IO0</text>
<text x="163.8" y="82.3">RxD</text>
<text x="164" y="79.8">TxD</text>
<text x="17.5" y="86.1">SDA</text>
<text x="150.8" y="87.4">T9</text>
<text x="150.8" y="89.9">T8</text>
<text x="163.6" y="87.4">BAT</text>
<text x="164.6" y="84.8">IO0</text>
<text x="150.8" y="92.5">T7</text>
<text x="150.8" y="95">T6</text>
<text x="230.7" y="91.2">VGH</text>
<text x="91.1" y="101.3">DCDCEN</text>
<text x="150.8" y="100.1">T5</text>
<text x="230.9" y="96.3">VGL</text>
<text x="66.8" y="105.3" transform="rotate(-90 66.8 105.3)">T4</text>
<text x="91.1" y="105.2">MMC_CS</text>
<text x="150.8" y="102.6">T4</text>
<text x="163.6" y="115.3">BAT</text>
<text x="211.9" y="124.2">VGL</text>
<text x="51.7" y="126.7">SDA</text>
<text x="51.7" y="131.8">SCL</text>
<text x="135.5" y="130.6">DCDCEN</text>
<text x="156.4" y="128">BATSENSE</text>
<text x="211.7" y="139.4">VGH</text>
<text x="211.5" y="144.5">GDR</text>
<text x="101.4" y="152.1">BAT</text>
<text x="242.2" y="152.1">RESE</text>
<text x="18.7" y="158.5">SDA</text>
<text x="63.2" y="157.2">SDA</text>
<text x="64.2" y="164.8">INT</text>
<text x="19" y="171.2">SCL</text>
<text x="68.5" y="182.6">SCL</text>
<text x="178" y="184">Sheet: /</text>
<text x="178" y="186.7">File: oshw2018badgeprototype.sch</text>
<text x="178" y="196.9">KiCad E.D.A. kicad 5.0.0-fee4fd166ubuntu16.04.1</text>
<text x="178" y="194.1">Size: A4</text>
<text x="200" y="194.1">Date:</text>
<text x="263" y="194.1">Rev:</text>
<text x="263" y="196.9">Id: 1/1</text>
</g>
<g font-size="2.1" fill="#0000c2">
<text x="228.6" y="19">eInk Display</text>
<text x="133.3" y="81.3">Cap Touch Buttons</text>
<text x="101.6" y="114.3">Power Subsystem</text>
<text x="104.1" y="119.9">Closing SW asserts EN powing system.</text>
<text x="104.1" y="122.2">ESP then pulls DCDCEN high to keep system &quot;on&quot;</text>
<text x="104.1" y="124.5">ESP can shut itself off by setting DCDCEN low.</text>
<text x="16.5" y="143.5">Temp and Humidity</text>
<text x="55.9" y="143.5">3 Axis Accelerometer</text>
</g>
<g font-size="2.1" fill="#008484">
<text x="27.7" y="41.7">ESP32-WROOM</text>
<text x="41.5" y="39.2">U1</text>
<text x="248.9" y="36.6">X1</text>
<text x="250.9" y="102.7">52435-2471</text>
<text x="20.4" y="119.2">Badgelife_shitty_connector</text>
<text x="35.5" y="134.4">X2</text>
<text x="133.3" y="143.3">U2</text>
<text x="35.5" y="154.8">U4</text>
<text x="79.9" y="150.9">U3</text>
<text x="135.9" y="156">XC9141</text>
<text x="36.2" y="175.1">Si7006-A20</text>
<text x="81.7" y="186.5">KX122-1037</text>
</g>
<g font-size="1.8" fill="#840000">
<text x="35" y="11.9">1</text>
<text x="85" y="11.9">2</text>
<text x="135" y="11.9">3</text>
<text x="185" y="11.9">4</text>
<text x="235" y="11.9">5</text>
<text x="285" y="11.9">6</text>
<text x="58.6" y="20.3">1</text>
<text x="58.6" y="22.9">2</text>
<text x="67.5" y="20.3">4</text>
<text x="67.5" y="22.9">5</text>
<text x="58.6" y="25.4">3</text>
<text x="67.5" y="25.4">6</text>
<text x="86.1" y="27.9" transform="rotate(-90 86.1 27.9)">39</text>
<text x="154.5" y="26.7">1</text>
<text x="154.5" y="29.2">3</text>
<text x="182.4" y="26.7">2</text>
<text x="182.4" y="29.2">4</text>
<text x="10.4" y="35.9">A</text>
<text x="154.5" y="31.7">5</text>
<text x="154.5" y="34.3">7</text>
<text x="182.4" y="31.7">6</text>
<text x="182.4" y="34.3">8</text>
<text x="285.4" y="35.9">A</text>
<text x="154" y="39.4">11</text>
<text x="154" y="41.9">13</text>
<text x="154.5" y="36.8">9</text>
<text x="181.9" y="36.8">10</text>
<text x="181.9" y="39.4">12</text>
<text x="245.9" y="39.4">1</text>
<text x="245.9" y="41.9">2</text>
<text x="42.7" y="44.4">1</text>
<text x="42.7" y="47">2</text>
<text x="98.1" y="47">37</text>
<text x="98.1" y="44.4">38</text>
<text x="245.9" y="44.4">3</text>
<text x="245.9" y="47">4</text>
<text x="42.7" y="49.5">3</text>
<text x="42.7" y="52.1">4</text>
<text x="98.1" y="52.1">35</text>
<text x="98.1" y="49.5">36</text>
<text x="245.9" y="49.5">5</text>
<text x="245.9" y="52.1">6</text>
<text x="42.7" y="54.6">5</text>
<text x="42.7" y="57.1">6</text>
<text x="42.7" y="59.7">7</text>
<text x="98.1" y="59.7">32</text>
<text x="98.1" y="57.1">33</text>
<text x="98.1" y="54.6">34</text>
<text x="245.9" y="54.6">7</text>
<text x="245.9" y="57.1">8</text>
<text x="245.9" y="59.7">9</text>
<text x="42.7" y="62.2">8</text>
<text x="42.7" y="64.8">9</text>
<text x="98.1" y="64.8">30</text>
<text x="98.1" y="62.2">31</text>
<text x="245.4" y="62.2">10</text>
<text x="245.4" y="64.8">11</text>
<text x="42.2" y="67.3">10</text>
<text x="42.2" y="69.8">11</text>
<text x="98.1" y="69.8">28</text>
<text x="98.1" y="67.3">29</text>
<text x="245.4" y="67.3">12</text>
<text x="245.4" y="69.8">13</text>
<text x="42.2" y="72.4">12</text>
<text x="42.2" y="74.9">13</text>
<text x="42.2" y="77.5">14</text>
<text x="98.1" y="77.5">25</text>
<text x="98.1" y="74.9">26</text>
<text x="98.1" y="72.4">27</text>
<text x="245.4" y="72.4">14</text>
<text x="245.4" y="74.9">15</text>
<text x="245.4" y="77.5">16</text>
<text x="245.4" y="80">17</text>
<text x="245.4" y="82.5">18</text>
<text x="10.4" y="85.9">B</text>
<text x="245.4" y="85.1">19</text>
<text x="245.4" y="87.6">20</text>
<text x="285.4" y="85.9">B</text>
<text x="245.4" y="90.2">21</text>
<text x="245.4" y="92.7">22</text>
<text x="245.4" y="95.2">23</text>
<text x="63.2" y="96.5" transform="rotate(-90 63.2 96.5)">15</text>
<text x="65.8" y="96.5" transform="rotate(-90 65.8 96.5)">16</text>
<text x="68.3" y="96.5" transform="rotate(-90 68.3 96.5)">17</text>
<text x="70.9" y="96.5" transform="rotate(-90 70.9 96.5)">18</text>
<text x="73.4" y="96.5" transform="rotate(-90 73.4 96.5)">19</text>
<text x="75.9" y="96.5" transform="rotate(-90 75.9 96.5)">20</text>
<text x="78.5" y="96.5" transform="rotate(-90 78.5 96.5)">21</text>
<text x="81" y="96.5" transform="rotate(-90 81 96.5)">22</text>
<text x="83.6" y="96.5" transform="rotate(-90 83.6 96.5)">23</text>
<text x="86.1" y="96.5" transform="rotate(-90 86.1 96.5)">24</text>
<text x="245.4" y="97.8">24</text>
<text x="27.5" y="125.7">1</text>
<text x="45.2" y="125.7">4</text>
<text x="27.5" y="130.8">2</text>
<text x="45.2" y="130.8">3</text>
<text x="10.4" y="135.9">C</text>
<text x="285.4" y="135.9">C</text>
<text x="237.7" y="140.4" transform="rotate(-90 237.7 140.4)">3</text>
<text x="130.3" y="146">1</text>
<text x="130.3" y="148.6">2</text>
<text x="145.6" y="146">5</text>
<text x="230.7" y="145.3">1</text>
<text x="237.7" y="148.1" transform="rotate(-90 237.7 148.1)">2</text>
<text x="77" y="153.7">1</text>
<text x="130.3" y="151.1">3</text>
<text x="145.6" y="151.1">4</text>
<text x="32.5" y="157.5">1</text>
<text x="32.5" y="160">2</text>
<text x="77" y="156.2">2</text>
<text x="77" y="158.7">3</text>
<text x="77" y="161.3">4</text>
<text x="32.5" y="162.6">3</text>
<text x="32.5" y="165.1">4</text>
<text x="32.5" y="167.6">5</text>
<text x="77" y="163.8">5</text>
<text x="77" y="166.4">6</text>
<text x="32.5" y="170.2">6</text>
<text x="77" y="168.9">7</text>
<text x="77" y="171.4">8</text>
<text x="77" y="174">9</text>
<text x="76.5" y="176.5">10</text>
<text x="76.5" y="179.1">11</text>
<text x="10.4" y="185.9">D</text>
<text x="76.5" y="181.6">12</text>
<text x="285.4" y="185.9">D</text>
<text x="35" y="199.9">1</text>
<text x="85" y="199.9">2</text>
<text x="135" y="199.9">3</text>
<text x="185" y="199.9">4</text>
<text x="235" y="199.9">5</text>
<text x="285" y="199.9">6</text>
</g>
<g font-size="1.8" fill="#008484">
<text x="29.7" y="19">+3V3</text>
<text x="36" y="19">+3V3</text>
<text x="62.5" y="18.7">J1</text>
<text x="84.4" y="18.6">GND</text>
<text x="157.7" y="23.8">J2</text>
<text x="32.6" y="26.3">C4</text>
<text x="38.9" y="26.3">C1</text>
<text x="52.6" y="28.9">Conn_02x03_Top_Bottom</text>
<text x="158.2" y="27.6">DAT2</text>
<text x="171.9" y="27.6">CD/DAT3</text>
<text x="32.6" y="31.4">1uF</text>
<text x="39.1" y="31.4">10uF</text>
<text x="74.2" y="34">GND</text>
<text x="158.2" y="30.1">CMD</text>
<text x="158.2" y="32.6">CLK</text>
<text x="158.2" y="35.2">DAT0</text>
<text x="175" y="35.2">DAT1</text>
<text x="175.8" y="30.1">VDD</text>
<text x="176" y="32.6">VSS</text>
<text x="193.3" y="31.5" transform="rotate(-90 193.3 31.5)">+3V3</text>
<text x="193.7" y="34" transform="rotate(-90 193.7 34)">GND</text>
<text x="29.8" y="39">GND</text>
<text x="36.1" y="39">GND</text>
<text x="87" y="39.1" transform="rotate(-90 87 39.1)">GND_PAD</text>
<text x="158.2" y="40.3">GND2</text>
<text x="158.2" y="37.7">DET</text>
<text x="174.7" y="37.7">GND1</text>
<text x="174.7" y="40.3">GND3</text>
<text x="192.5" y="41.6" transform="rotate(-90 192.5 41.6)">GND</text>
<text x="222.8" y="40.3" transform="rotate(-90 222.8 40.3)">GND</text>
<text x="229.5" y="41.1">R10</text>
<text x="229.5" y="39">10K</text>
<text x="249.9" y="40.3">NC</text>
<text x="32.3" y="46.7" transform="rotate(-90 32.3 46.7)">GND</text>
<text x="46.7" y="45.3">GND</text>
<text x="46.7" y="47.9">VCC</text>
<text x="91.6" y="45.3">GND</text>
<text x="91.7" y="47.9">IO23</text>
<text x="122.6" y="46.7" transform="rotate(-90 122.6 46.7)">GND</text>
<text x="158.2" y="42.8">GND4</text>
<text x="168.1" y="46.7">105162-0001</text>
<text x="206.3" y="47.9" transform="rotate(-90 206.3 47.9)">GND</text>
<text x="249.9" y="42.8">GDR</text>
<text x="249.9" y="45.3">RESE</text>
<text x="249.9" y="47.9">VGL</text>
<text x="27.6" y="49.3" transform="rotate(-90 27.6 49.3)">+3V3</text>
<text x="46.7" y="50.4">EN</text>
<text x="46.7" y="53">SENSOR_VP</text>
<text x="91" y="53">TXD0</text>
<text x="91.7" y="50.4">IO22</text>
<text x="161" y="53.1" transform="rotate(-90 161 53.1)">+3V3</text>
<text x="181" y="53" transform="rotate(-90 181 53)">GND</text>
<text x="212.6" y="50" transform="rotate(-90 212.6 50)">1uF</text>
<text x="217.7" y="50.1" transform="rotate(-90 217.7 50.1)">C16</text>
<text x="224.1" y="51.7" transform="rotate(-90 224.1 51.7)">GND</text>
<text x="231.7" y="53.8" transform="rotate(-90 231.7 53.8)">1uF</text>
<text x="236.8" y="53.9" transform="rotate(-90 236.8 53.9)">C12</text>
<text x="249.9" y="50.4">VGH</text>
<text x="249.9" y="53">TSCL</text>
<text x="20" y="55.7" transform="rotate(-90 20 55.7)">+3V3</text>
<text x="25.7" y="54.3">10KR</text>
<text x="26.8" y="56.3">R1</text>
<text x="46.7" y="55.5">SENSOR_VN</text>
<text x="46.7" y="58">IO34</text>
<text x="90.8" y="55.5">RXD0</text>
<text x="91.7" y="58">IO21</text>
<text x="168.2" y="55.1" transform="rotate(-90 168.2 55.1)">1uF</text>
<text x="173.3" y="55.2" transform="rotate(-90 173.3 55.2)">C18</text>
<text x="238" y="59.4" transform="rotate(-90 238 59.4)">GND</text>
<text x="249.9" y="55.5">TSDA</text>
<text x="249.9" y="58">BS1</text>
<text x="46.7" y="60.6">IO35</text>
<text x="46.7" y="63.1">IO32</text>
<text x="46.7" y="65.7">IO33</text>
<text x="91.7" y="65.7">IO18</text>
<text x="91.7" y="63.1">IO19</text>
<text x="92.9" y="60.6">NC</text>
<text x="185.8" y="65.5">3V3</text>
<text x="249.9" y="63.1">RST</text>
<text x="249.9" y="65.7">D/C</text>
<text x="249.9" y="60.6">BUSY</text>
<text x="46.7" y="68.2">IO25</text>
<text x="46.7" y="70.7">IO26</text>
<text x="91.7" y="70.7">IO17</text>
<text x="92.7" y="68.2">IO5</text>
<text x="185.4" y="70.6">GND</text>
<text x="249.9" y="68.2">CS</text>
<text x="249.9" y="70.7">D0_Clock</text>
<text x="46.7" y="73.3">IO27</text>
<text x="46.7" y="75.8">IO14</text>
<text x="91.7" y="73.3">IO16</text>
<text x="92.7" y="75.8">IO4</text>
<text x="175" y="77.1">EN</text>
<text x="195" y="74.6" transform="rotate(-90 195 74.6)">GND +3V3</text>
<text x="249.9" y="73.3">D1_Data</text>
<text x="249.9" y="75.8">VDDIO</text>
<text x="46.7" y="78.4">IO12</text>
<text x="92.7" y="78.4">IO0</text>
<text x="106.3" y="82.2">10K</text>
<text x="121" y="83.6" transform="rotate(-90 121 83.6)">+3V3</text>
<text x="175" y="79.7">TXD</text>
<text x="175" y="82.2">RXD</text>
<text x="227.9" y="82.2" transform="rotate(-90 227.9 82.2)">GND</text>
<text x="234.6" y="79.8" transform="rotate(-90 234.6 79.8)">+3V3</text>
<text x="249.9" y="78.4">VCI</text>
<text x="249.9" y="80.9">VSS</text>
<text x="249.9" y="83.4">VDD</text>
<text x="106.8" y="84.2">R3</text>
<text x="174.9" y="87.3">BAT</text>
<text x="175.2" y="84.8">IO0</text>
<text x="221.5" y="86.8" transform="rotate(-90 221.5 86.8)">1uF</text>
<text x="226.6" y="85.9" transform="rotate(-90 226.6 85.9)">C8</text>
<text x="249.9" y="86">VPP</text>
<text x="249.9" y="88.5">VSH</text>
<text x="29" y="93.3" transform="rotate(-90 29 93.3)">R12</text>
<text x="31" y="93.4" transform="rotate(-90 31 93.4)">2.2k</text>
<text x="34.1" y="93.3" transform="rotate(-90 34.1 93.3)">R13</text>
<text x="36.1" y="93.4" transform="rotate(-90 36.1 93.4)">2.2k</text>
<text x="64.1" y="91.9" transform="rotate(-90 64.1 91.9)">GND</text>
<text x="66.7" y="91.9" transform="rotate(-90 66.7 91.9)">IO13</text>
<text x="69.2" y="91.9" transform="rotate(-90 69.2 91.9)">SD2/IO9</text>
<text x="71.8" y="91.9" transform="rotate(-90 71.8 91.9)">SD3/IO10</text>
<text x="74.3" y="91.9" transform="rotate(-90 74.3 91.9)">CMD/IO11</text>
<text x="76.8" y="91.9" transform="rotate(-90 76.8 91.9)">CLK/IO6</text>
<text x="79.4" y="91.9" transform="rotate(-90 79.4 91.9)">SD0/IO7</text>
<text x="81.9" y="91.9" transform="rotate(-90 81.9 91.9)">SD1/IO8</text>
<text x="84.5" y="91.9" transform="rotate(-90 84.5 91.9)">IO15</text>
<text x="87" y="91.9" transform="rotate(-90 87 91.9)">IO2</text>
<text x="137.3" y="95.2" transform="rotate(-90 137.3 95.2)">T4 T3 T2 T1</text>
<text x="221.5" y="91.9" transform="rotate(-90 221.5 91.9)">1uF</text>
<text x="226.6" y="91" transform="rotate(-90 226.6 91)">C9</text>
<text x="249.9" y="91.1">PREVGH</text>
<text x="249.9" y="93.6">VSL</text>
<text x="213.9" y="100" transform="rotate(-90 213.9 100)">GND GND GND GND</text>
<text x="221.5" y="97" transform="rotate(-90 221.5 97)">1uF</text>
<text x="226.6" y="97.1" transform="rotate(-90 226.6 97.1)">C10</text>
<text x="249.9" y="96.1">PREVGL</text>
<text x="249.9" y="98.7">VCOM</text>
<text x="28.4" y="102.2">+3V3 +3V3</text>
<text x="61.5" y="105.1">GND</text>
<text x="137.3" y="102.9" transform="rotate(-90 137.3 102.9)">T6 T5</text>
<text x="221.5" y="102.1" transform="rotate(-90 221.5 102.1)">1uF</text>
<text x="226.6" y="102.2" transform="rotate(-90 226.6 102.2)">C11</text>
<text x="219" y="113.8" transform="rotate(-90 219 113.8)">C6</text>
<text x="213.9" y="114.8" transform="rotate(-90 213.9 114.8)">1uF</text>
<text x="223.1" y="115.2">C7</text>
<text x="175.1" y="123.3" transform="rotate(-90 175.1 123.3)">R9</text>
<text x="177.1" y="124.1" transform="rotate(-90 177.1 124.1)">100k</text>
<text x="223.1" y="120.3">1uF</text>
<text x="226.3" y="121.5">D_Schottky</text>
<text x="241.5" y="121.5">D_Schottky</text>
<text x="31.5" y="126.6">VDD</text>
<text x="31.5" y="131.7">GND</text>
<text x="38.4" y="126.6">SDA</text>
<text x="38.6" y="131.7">SCL</text>
<text x="114.9" y="127.8">D</text>
<text x="127.2" y="127.9">D6</text>
<text x="230" y="126.5">D2</text>
<text x="237.1" y="129.2">C13</text>
<text x="245.3" y="126.5">D3</text>
<text x="253.2" y="130.7">+3V3</text>
<text x="266.1" y="129.2" transform="rotate(-90 266.1 129.2)">GND</text>
<text x="20.9" y="133" transform="rotate(-90 20.9 133)">GND +3V3</text>
<text x="101.4" y="136.5" transform="rotate(-90 101.4 136.5)">R11</text>
<text x="103.4" y="136.8" transform="rotate(-90 103.4 136.8)">100k</text>
<text x="114.5" y="132.9">D5</text>
<text x="127.6" y="133">D</text>
<text x="224.9" y="134.3">D1</text>
<text x="237.1" y="134.3">1uF</text>
<text x="244.2" y="134.8">68uH</text>
<text x="245.4" y="138">L2</text>
<text x="107" y="142.7" transform="rotate(-90 107 142.7)">SW_Push</text>
<text x="111" y="143.9" transform="rotate(-90 111 143.9)">SW1</text>
<text x="126.3" y="140.2" transform="rotate(-90 126.3 140.2)">1uF</text>
<text x="131.4" y="139.2" transform="rotate(-90 131.4 139.2)">C3</text>
<text x="137.7" y="140.6">100k</text>
<text x="138.6" y="142.7">R8</text>
<text x="151.8" y="138.1" transform="rotate(-90 151.8 138.1)">GND</text>
<text x="171.9" y="138.3">+3V3</text>
<text x="221.2" y="139.4">D_Schottky</text>
<text x="238.9" y="143.2">Q2</text>
<text x="256.2" y="141.9">C14</text>
<text x="60.6" y="149.7" transform="rotate(-90 60.6 149.7)">+3V3</text>
<text x="79.4" y="149.5" transform="rotate(-90 79.4 149.5)">GND</text>
<text x="100.9" y="145.7">GND</text>
<text x="112.4" y="147">DNP</text>
<text x="113.2" y="149">R2</text>
<text x="134.4" y="146.9">CE</text>
<text x="134.4" y="149.5">GND</text>
<text x="140.4" y="146.9">Lx</text>
<text x="153.9" y="148.1">L1</text>
<text x="154.4" y="145">L</text>
<text x="174.9" y="145.7">C19</text>
<text x="238.8" y="145.7">Q_NMOS_GSD</text>
<text x="256.3" y="147">2.2uF</text>
<text x="31.4" y="150.9" transform="rotate(-90 31.4 150.9)">+3V3</text>
<text x="50.2" y="150.8" transform="rotate(-90 50.2 150.8)">GND</text>
<text x="65.3" y="155.9" transform="rotate(-90 65.3 155.9)">GND</text>
<text x="81" y="154.6">SDO/ADDR</text>
<text x="122.5" y="150.8" transform="rotate(-90 122.5 150.8)">GND</text>
<text x="124" y="155.9">C2</text>
<text x="134.4" y="152">BAT Vout</text>
<text x="152" y="155.9">C15</text>
<text x="158.3" y="155.9">C5</text>
<text x="165.4" y="153.5" transform="rotate(-90 165.4 153.5)">+3V3</text>
<text x="175.1" y="150.8">220uF</text>
<text x="213.9" y="153.3" transform="rotate(-90 213.9 153.3)">GND</text>
<text x="222.9" y="152.1">2.2R</text>
<text x="223.7" y="154.1">R4</text>
<text x="253.3" y="155.9">GND</text>
<text x="36.6" y="158.4">SDA</text>
<text x="36.6" y="160.9">GND</text>
<text x="60.6" y="161.1" transform="rotate(-90 60.6 161.1)">+3V3</text>
<text x="81" y="157.1">SDI/SDA</text>
<text x="81" y="159.6">IO_VDD</text>
<text x="110.6" y="159.7">BT1</text>
<text x="124.2" y="161">10uF</text>
<text x="152.2" y="161">220uF</text>
<text x="158.5" y="161">10uf</text>
<text x="172" y="159.7">GND</text>
<text x="26" y="162.2" transform="rotate(-90 26 162.2)">GND</text>
<text x="36.6" y="163.4">DNC</text>
<text x="36.6" y="166">DNC</text>
<text x="81" y="162.2">TRIG</text>
<text x="81" y="164.7">INT1</text>
<text x="81" y="167.3">INT2</text>
<text x="111.1" y="162.2">Battery_Cell</text>
<text x="26.3" y="170" transform="rotate(-90 26.3 170)">+3V3</text>
<text x="36.6" y="168.5">VDD</text>
<text x="36.6" y="171.1">SCL</text>
<text x="81" y="169.8">VDD</text>
<text x="81" y="172.3">GND</text>
<text x="121.2" y="168.6">GND</text>
<text x="149.2" y="168.6">GND</text>
<text x="155.5" y="168.6">GND</text>
<text x="61.5" y="176.2" transform="rotate(-90 61.5 176.2)">GND</text>
<text x="81" y="177.4">CS</text>
<text x="81" y="180">NC</text>
<text x="81" y="174.9">GND</text>
<text x="81" y="182.5">SCL</text>
<text x="106" y="180">GND</text>
</g>
</svg>
